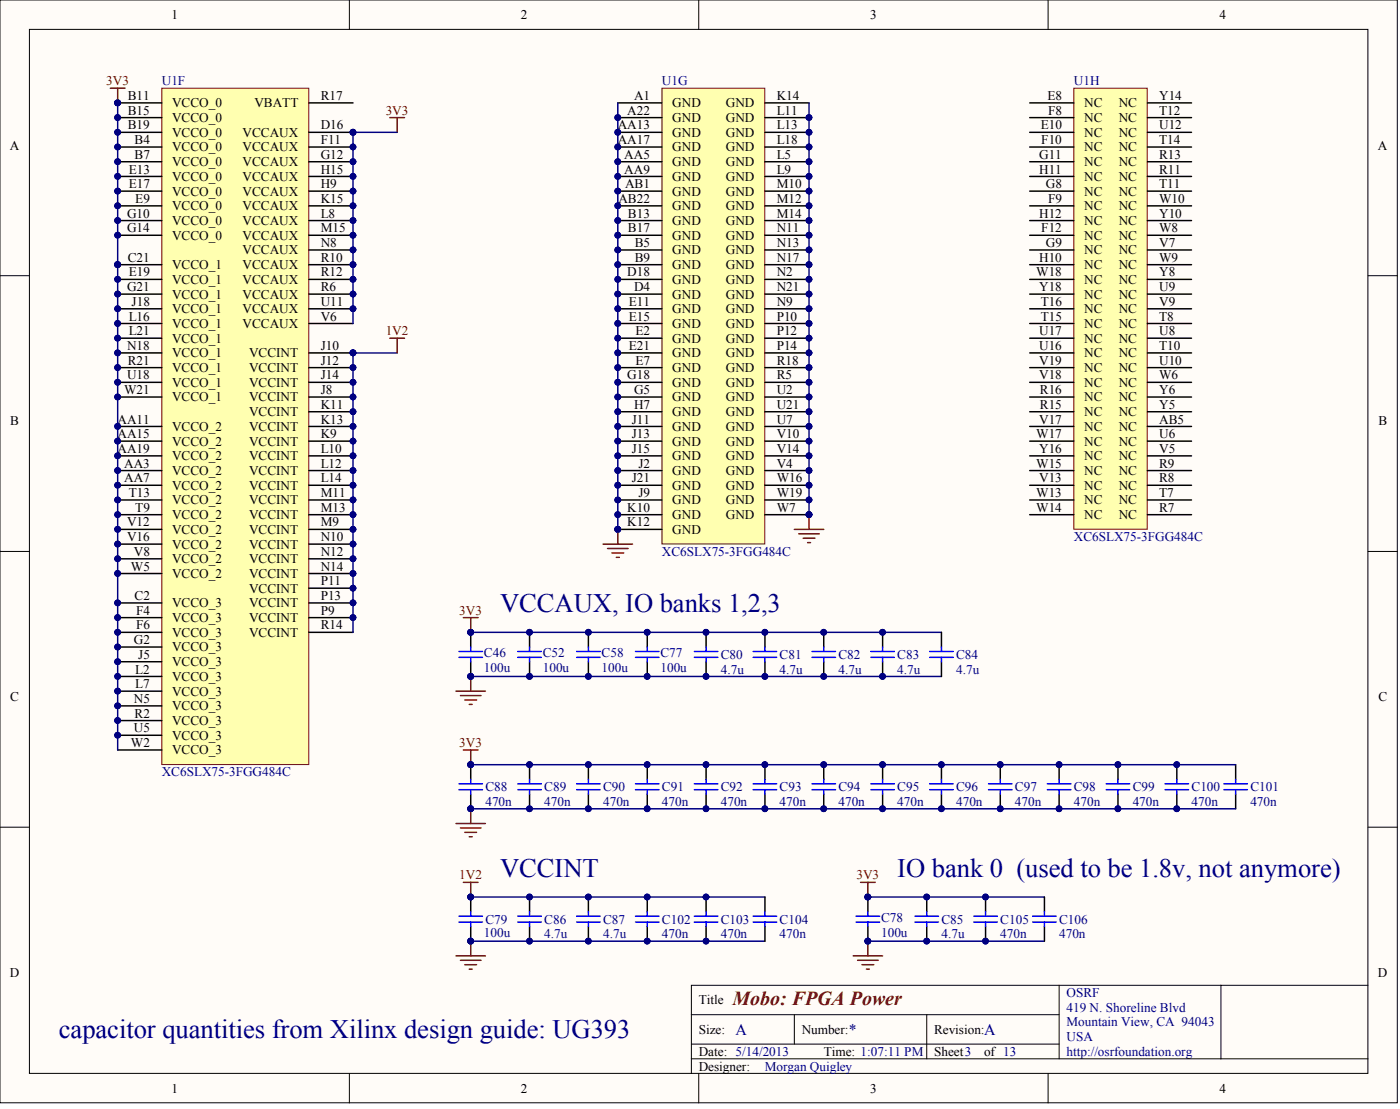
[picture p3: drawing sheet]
<svg xmlns="http://www.w3.org/2000/svg" width="401mm" height="318mm" viewBox="0 0 401 318" stroke-linecap="round" stroke-linejoin="round" font-family="sans-serif">
<g fill="#fffcf8" stroke="#000" stroke-width=".29">
<path d="M0 0h400.7v316.1h-400.7z"/>
<path d="M8.4 8.4h383.9v299.2h-383.9z"/>
</g>
<g fill="none" stroke="#000" stroke-width=".29">
<path d="M100.2 0v8.4M200.4 0v8.4M300.5 0v8.4M0 79h8.4M392.3 79h8.4M0 158.1h8.4M392.3 158.1h8.4M0 237.1h8.4M392.3 237.1h8.4M198.3 290.8h105.4M198.3 299.3h105.4M227.8 290.8v8.5"/>
<path d="M265.7 290.8v12.7M303.7 282.4v21.1M350.1 282.4h-151.8v25.3M392.3 282.4h-42.2v21.1M100.2 307.7v8.4M198.3 303.5h194M200.4 307.7v8.4M300.5 307.7v8.4"/>
</g>
<path d="M46.4 25.3h42.1v193.8h-42.1z" fill="#ffffb0" stroke="#800000" stroke-width=".29"/>
<g fill="none" stroke="#000" stroke-width=".42">
<path d="M33.7 29.5h12.7M33.7 37.9h12.7M33.7 33.7h12.7M88.6 29.5h12.6M88.6 37.9h12.6M33.7 42.1h12.7M33.7 46.4h12.7M33.7 50.6h12.7M33.7 54.8h12.7M33.7 59h12.7M88.6 42.1h12.6M88.6 46.4h12.6"/>
<path d="M88.6 50.6h12.6M88.6 54.8h12.6M88.6 59h12.6M33.7 63.2h12.7M33.7 67.4h12.7M33.7 75.9h12.7M88.6 63.2h12.6M88.6 67.4h12.6M88.6 71.6h12.6M88.6 75.9h12.6M33.7 80.1h12.7M33.7 84.3h12.7"/>
<path d="M33.7 88.5h12.7M33.7 92.7h12.7M33.7 96.9h12.7M88.6 80.1h12.6M88.6 84.3h12.6M88.6 88.5h12.6M88.6 92.7h12.6M33.7 101.2h12.7M33.7 105.4h12.7M33.7 109.6h12.7M33.7 113.8h12.7M88.6 101.2h12.6"/>
<path d="M88.6 105.4h12.6M88.6 109.6h12.6M88.6 113.8h12.6M88.6 118h12.6M33.7 122.2h12.7M33.7 126.4h12.7M33.7 130.7h12.7M33.7 134.9h12.7M33.7 139.1h12.7M88.6 122.2h12.6M88.6 126.4h12.6M88.6 130.7h12.6"/>
<path d="M88.6 134.9h12.6M88.6 139.1h12.6M33.7 143.3h12.7M33.7 147.5h12.7M33.7 151.7h12.7M33.7 155.9h12.7M88.6 143.3h12.6M88.6 147.5h12.6M88.6 151.7h12.6M88.6 155.9h12.6M33.7 160.2h12.7M33.7 164.4h12.7"/>
<path d="M33.7 172.8h12.7M33.7 177h12.7M88.6 160.2h12.6M88.6 164.4h12.6M88.6 168.6h12.6M88.6 172.8h12.6M88.6 177h12.6M33.7 181.2h12.7M33.7 185.5h12.7M33.7 189.7h12.7M33.7 193.9h12.7M33.7 198.1h12.7"/>
<path d="M88.6 181.2h12.6M33.7 202.3h12.7M33.7 206.5h12.7M33.7 210.7h12.7M33.7 215h12.7"/>
</g>
<g fill="#000080" stroke="#000080" stroke-width=".29">
<circle cx="101.2" cy="37.9" r=".82"/>
<circle cx="101.2" cy="42.1" r=".82"/>
<circle cx="101.2" cy="46.3" r=".82"/>
<circle cx="101.2" cy="50.6" r=".82"/>
<circle cx="101.2" cy="54.8" r=".82"/>
<circle cx="101.2" cy="59" r=".82"/>
<circle cx="101.2" cy="63.2" r=".82"/>
<circle cx="101.2" cy="67.4" r=".82"/>
<circle cx="101.2" cy="71.6" r=".82"/>
<circle cx="101.2" cy="75.8" r=".82"/>
<circle cx="101.2" cy="80.1" r=".82"/>
<circle cx="101.2" cy="84.3" r=".82"/>
<circle cx="101.2" cy="88.5" r=".82"/>
<circle cx="101.2" cy="101.1" r=".82"/>
<circle cx="101.2" cy="105.3" r=".82"/>
<circle cx="101.2" cy="109.6" r=".82"/>
<circle cx="101.2" cy="113.8" r=".82"/>
<circle cx="101.2" cy="118" r=".82"/>
<circle cx="101.2" cy="122.2" r=".82"/>
<circle cx="101.2" cy="126.4" r=".82"/>
<circle cx="101.2" cy="130.6" r=".82"/>
<circle cx="101.2" cy="134.9" r=".82"/>
<circle cx="101.2" cy="139.1" r=".82"/>
<circle cx="101.2" cy="143.3" r=".82"/>
<circle cx="101.2" cy="147.5" r=".82"/>
<circle cx="101.2" cy="151.7" r=".82"/>
<circle cx="101.2" cy="155.9" r=".82"/>
<circle cx="101.2" cy="160.1" r=".82"/>
<circle cx="101.2" cy="164.4" r=".82"/>
<circle cx="101.2" cy="168.6" r=".82"/>
<circle cx="101.2" cy="172.8" r=".82"/>
<circle cx="101.2" cy="177" r=".82"/>
<circle cx="33.7" cy="29.5" r=".82"/>
<circle cx="33.7" cy="33.7" r=".82"/>
<circle cx="33.7" cy="37.9" r=".82"/>
<circle cx="33.7" cy="42.1" r=".82"/>
<circle cx="33.7" cy="46.3" r=".82"/>
<circle cx="33.7" cy="50.6" r=".82"/>
<circle cx="33.7" cy="54.8" r=".82"/>
<circle cx="33.7" cy="59" r=".82"/>
<circle cx="33.7" cy="63.2" r=".82"/>
<circle cx="33.7" cy="67.4" r=".82"/>
<circle cx="33.7" cy="75.8" r=".82"/>
<circle cx="33.7" cy="80.1" r=".82"/>
<circle cx="33.7" cy="84.3" r=".82"/>
<circle cx="33.7" cy="88.5" r=".82"/>
<circle cx="33.7" cy="92.7" r=".82"/>
<circle cx="33.7" cy="96.9" r=".82"/>
<circle cx="33.7" cy="101.1" r=".82"/>
<circle cx="33.7" cy="105.3" r=".82"/>
<circle cx="33.7" cy="109.6" r=".82"/>
<circle cx="33.7" cy="113.8" r=".82"/>
<circle cx="33.7" cy="122.2" r=".82"/>
<circle cx="33.7" cy="126.4" r=".82"/>
<circle cx="33.7" cy="130.6" r=".82"/>
<circle cx="33.7" cy="134.9" r=".82"/>
<circle cx="33.7" cy="139.1" r=".82"/>
<circle cx="33.7" cy="143.3" r=".82"/>
<circle cx="33.7" cy="147.5" r=".82"/>
<circle cx="33.7" cy="151.7" r=".82"/>
<circle cx="33.7" cy="155.9" r=".82"/>
<circle cx="33.7" cy="160.1" r=".82"/>
<circle cx="33.7" cy="164.4" r=".82"/>
<circle cx="33.7" cy="172.8" r=".82"/>
<circle cx="33.7" cy="177" r=".82"/>
<circle cx="33.7" cy="181.2" r=".82"/>
<circle cx="33.7" cy="185.4" r=".82"/>
<circle cx="33.7" cy="189.6" r=".82"/>
<circle cx="33.7" cy="193.9" r=".82"/>
<circle cx="33.7" cy="198.1" r=".82"/>
<circle cx="33.7" cy="202.3" r=".82"/>
<circle cx="33.7" cy="206.5" r=".82"/>
<circle cx="33.7" cy="210.7" r=".82"/>
</g>
<path d="M189.8 25.3h29.5v130.6h-29.5z" fill="#ffffb0" stroke="#800000" stroke-width=".29"/>
<g fill="none" stroke="#000" stroke-width=".42">
<path d="M177.2 29.5h12.6M177.2 33.7h12.6M177.2 37.9h12.6M219.3 29.5h12.7M219.3 33.7h12.7M219.3 37.9h12.7M177.2 42.1h12.6M177.2 46.4h12.6M177.2 50.6h12.6M177.2 54.8h12.6M177.2 59h12.6M219.3 42.1h12.7"/>
<path d="M219.3 46.4h12.7M219.3 50.6h12.7M219.3 54.8h12.7M219.3 59h12.7M177.2 63.2h12.6M177.2 67.4h12.6M177.2 71.6h12.6M177.2 75.9h12.6M219.3 63.2h12.7M219.3 67.4h12.7M219.3 71.6h12.7M219.3 75.9h12.7"/>
<path d="M177.2 80.1h12.6M177.2 84.3h12.6M177.2 88.5h12.6M177.2 92.7h12.6M177.2 96.9h12.6M219.3 80.1h12.7M219.3 84.3h12.7M219.3 88.5h12.7M219.3 92.7h12.7M219.3 96.9h12.7M177.2 101.2h12.6M177.2 105.4h12.6"/>
<path d="M177.2 109.6h12.6M177.2 113.8h12.6M177.2 118h12.6M219.3 101.2h12.7M219.3 105.4h12.7M219.3 109.6h12.7M219.3 113.8h12.7M219.3 118h12.7M177.2 122.2h12.6M177.2 126.4h12.6M177.2 130.7h12.6M177.2 134.9h12.6"/>
<path d="M177.2 139.1h12.6M219.3 122.2h12.7M219.3 126.4h12.7M219.3 130.7h12.7M219.3 134.9h12.7M219.3 139.1h12.7M177.2 143.3h12.6M177.2 147.5h12.6M177.2 151.7h12.6M219.3 143.3h12.7M219.3 147.5h12.7"/>
</g>
<g fill="#000080" stroke="#000080" stroke-width=".29">
<circle cx="177.1" cy="33.7" r=".82"/>
<circle cx="177.1" cy="37.9" r=".82"/>
<circle cx="177.1" cy="42.1" r=".82"/>
<circle cx="177.1" cy="46.3" r=".82"/>
<circle cx="177.1" cy="50.6" r=".82"/>
<circle cx="177.1" cy="54.8" r=".82"/>
<circle cx="177.1" cy="59" r=".82"/>
<circle cx="177.1" cy="63.2" r=".82"/>
<circle cx="177.1" cy="67.4" r=".82"/>
<circle cx="177.1" cy="71.6" r=".82"/>
<circle cx="177.1" cy="75.8" r=".82"/>
<circle cx="177.1" cy="80.1" r=".82"/>
<circle cx="177.1" cy="84.3" r=".82"/>
<circle cx="177.1" cy="88.5" r=".82"/>
<circle cx="177.1" cy="92.7" r=".82"/>
<circle cx="177.1" cy="96.9" r=".82"/>
<circle cx="177.1" cy="101.1" r=".82"/>
<circle cx="177.1" cy="105.3" r=".82"/>
<circle cx="177.1" cy="109.6" r=".82"/>
<circle cx="177.1" cy="113.8" r=".82"/>
<circle cx="177.1" cy="118" r=".82"/>
<circle cx="177.1" cy="122.2" r=".82"/>
<circle cx="177.1" cy="126.4" r=".82"/>
<circle cx="177.1" cy="130.6" r=".82"/>
<circle cx="177.1" cy="134.9" r=".82"/>
<circle cx="177.1" cy="139.1" r=".82"/>
<circle cx="177.1" cy="143.3" r=".82"/>
<circle cx="177.1" cy="147.5" r=".82"/>
<circle cx="177.1" cy="151.7" r=".82"/>
<circle cx="232" cy="33.7" r=".82"/>
<circle cx="232" cy="37.9" r=".82"/>
<circle cx="232" cy="42.1" r=".82"/>
<circle cx="232" cy="46.3" r=".82"/>
<circle cx="232" cy="50.6" r=".82"/>
<circle cx="232" cy="54.8" r=".82"/>
<circle cx="232" cy="59" r=".82"/>
<circle cx="232" cy="63.2" r=".82"/>
<circle cx="232" cy="67.4" r=".82"/>
<circle cx="232" cy="71.6" r=".82"/>
<circle cx="232" cy="75.8" r=".82"/>
<circle cx="232" cy="80.1" r=".82"/>
<circle cx="232" cy="84.3" r=".82"/>
<circle cx="232" cy="88.5" r=".82"/>
<circle cx="232" cy="92.7" r=".82"/>
<circle cx="232" cy="96.9" r=".82"/>
<circle cx="232" cy="101.1" r=".82"/>
<circle cx="232" cy="105.3" r=".82"/>
<circle cx="232" cy="109.6" r=".82"/>
<circle cx="232" cy="113.8" r=".82"/>
<circle cx="232" cy="118" r=".82"/>
<circle cx="232" cy="122.2" r=".82"/>
<circle cx="232" cy="126.4" r=".82"/>
<circle cx="232" cy="130.6" r=".82"/>
<circle cx="232" cy="134.9" r=".82"/>
<circle cx="232" cy="139.1" r=".82"/>
<circle cx="232" cy="143.3" r=".82"/>
<circle cx="232" cy="147.5" r=".82"/>
</g>
<path d="M307.9 25.3h21.1v126.4h-21.1z" fill="#ffffb0" stroke="#800000" stroke-width=".29"/>
<g fill="none" stroke="#000" stroke-width=".42">
<path d="M295.3 29.5h12.6M295.3 33.7h12.6M295.3 37.9h12.6M329 29.5h12.7M329 33.7h12.7M329 37.9h12.7M295.3 42.1h12.6M295.3 46.4h12.6M295.3 50.6h12.6M295.3 54.8h12.6M295.3 59h12.6M329 42.1h12.7"/>
<path d="M329 46.4h12.7M329 50.6h12.7M329 54.8h12.7M329 59h12.7M295.3 63.2h12.6M295.3 67.4h12.6M295.3 71.6h12.6M295.3 75.9h12.6M329 63.2h12.7M329 67.4h12.7M329 71.6h12.7M329 75.9h12.7"/>
<path d="M295.3 80.1h12.6M295.3 84.3h12.6M295.3 88.5h12.6M295.3 92.7h12.6M295.3 96.9h12.6M329 80.1h12.7M329 84.3h12.7M329 88.5h12.7M329 92.7h12.7M329 96.9h12.7M295.3 101.2h12.6M295.3 105.4h12.6"/>
<path d="M295.3 109.6h12.6M295.3 113.8h12.6M295.3 118h12.6M329 101.2h12.7M329 105.4h12.7M329 109.6h12.7M329 113.8h12.7M329 118h12.7M295.3 122.2h12.6M295.3 126.4h12.6M295.3 130.7h12.6M295.3 134.9h12.6"/>
<path d="M295.3 139.1h12.6M329 122.2h12.7M329 126.4h12.7M329 130.7h12.7M329 134.9h12.7M329 139.1h12.7M295.3 143.3h12.6M295.3 147.5h12.6M329 143.3h12.7M329 147.5h12.7M135 181.2v4.3M135 189.7v4.2"/>
<path d="M151.9 181.2v4.3M151.9 189.7v4.2M168.7 181.2v4.3M168.7 189.7v4.2M185.6 181.2v4.3M185.6 189.7v4.2M202.5 181.2v4.3M202.5 189.7v4.2M219.3 181.2v4.3M219.3 189.7v4.2M236.2 181.2v4.3M236.2 189.7v4.2"/>
<path d="M253.1 181.2v4.3M253.1 189.7v4.2M270 181.2v4.3M270 189.7v4.2M135 219.2v4.2M151.9 219.2v4.2M168.7 219.2v4.2M185.6 219.2v4.2M202.5 219.2v4.2M219.3 219.2v4.2M236.2 219.2v4.2M253.1 219.2v4.2"/>
<path d="M270 219.2v4.2M286.8 219.2v4.2M303.7 219.2v4.2M320.6 219.2v4.2M337.5 219.2v4.2M354.3 219.2v4.2M135 227.6v4.2M151.9 227.6v4.2M168.7 227.6v4.2M185.6 227.6v4.2M202.5 227.6v4.2M219.3 227.6v4.2"/>
<path d="M236.2 227.6v4.2M253.1 227.6v4.2M270 227.6v4.2M286.8 227.6v4.2M303.7 227.6v4.2M320.6 227.6v4.2M337.5 227.6v4.2M354.3 227.6v4.2M135 257.1v4.2M151.9 257.1v4.2M168.7 257.1v4.2M185.6 257.1v4.2"/>
<path d="M202.5 257.1v4.2M219.3 257.1v4.2M248.9 257.1v4.2M265.7 257.1v4.2M282.6 257.1v4.2M299.5 257.1v4.2M135 265.5v4.3M151.9 265.5v4.3M168.7 265.5v4.3M185.6 265.5v4.3M202.5 265.5v4.3M219.3 265.5v4.3"/>
<path d="M248.9 265.5v4.3M265.7 265.5v4.3M282.6 265.5v4.3M299.5 265.5v4.3"/>
</g>
<g fill="none" stroke="#000080" stroke-width=".42">
<path d="M33.7 29.5v185.5M113.9 37.9h-12.7v54.8M177.2 29.5v122.2M232 29.5v118M113.9 101.2h-12.7v80M135 181.2h135M135 193.9h135M135 219.2h219.3M135 231.8h219.3M135 257.1h84.3M248.9 257.1h50.6M135 269.8h84.3"/>
<path d="M248.9 269.8h50.6"/>
</g>
<g fill="#000080" stroke="#000080" stroke-width=".29">
<circle cx="177.1" cy="151.7" r=".82"/>
<circle cx="232" cy="147.5" r=".82"/>
<circle cx="101.2" cy="101.1" r=".82"/>
<circle cx="33.7" cy="29.5" r=".82"/>
<circle cx="33.7" cy="75.8" r=".82"/>
<circle cx="101.2" cy="37.9" r=".82"/>
<circle cx="135" cy="193.9" r=".82"/>
<circle cx="135" cy="181.2" r=".82"/>
<circle cx="248.9" cy="269.7" r=".82"/>
<circle cx="248.9" cy="257.1" r=".82"/>
<circle cx="135" cy="269.7" r=".82"/>
<circle cx="135" cy="257.1" r=".82"/>
<circle cx="151.8" cy="193.9" r=".82"/>
<circle cx="151.8" cy="181.2" r=".82"/>
<circle cx="168.7" cy="193.9" r=".82"/>
<circle cx="168.7" cy="181.2" r=".82"/>
<circle cx="185.6" cy="193.9" r=".82"/>
<circle cx="185.6" cy="181.2" r=".82"/>
<circle cx="151.8" cy="269.7" r=".82"/>
<circle cx="151.8" cy="257.1" r=".82"/>
<circle cx="168.7" cy="269.7" r=".82"/>
<circle cx="168.7" cy="257.1" r=".82"/>
<circle cx="265.7" cy="269.7" r=".82"/>
<circle cx="265.7" cy="257.1" r=".82"/>
<circle cx="202.5" cy="193.9" r=".82"/>
<circle cx="202.5" cy="181.2" r=".82"/>
<circle cx="219.3" cy="193.9" r=".82"/>
<circle cx="219.3" cy="181.2" r=".82"/>
<circle cx="236.2" cy="193.9" r=".82"/>
<circle cx="236.2" cy="181.2" r=".82"/>
<circle cx="253.1" cy="193.9" r=".82"/>
<circle cx="253.1" cy="181.2" r=".82"/>
<circle cx="185.6" cy="269.7" r=".82"/>
<circle cx="185.6" cy="257.1" r=".82"/>
<circle cx="202.5" cy="269.7" r=".82"/>
<circle cx="202.5" cy="257.1" r=".82"/>
<circle cx="282.6" cy="269.7" r=".82"/>
<circle cx="282.6" cy="257.1" r=".82"/>
<circle cx="135" cy="219.2" r=".82"/>
<circle cx="135" cy="231.8" r=".82"/>
<circle cx="151.8" cy="231.8" r=".82"/>
<circle cx="151.8" cy="219.2" r=".82"/>
<circle cx="168.7" cy="231.8" r=".82"/>
<circle cx="168.7" cy="219.2" r=".82"/>
<circle cx="185.6" cy="231.8" r=".82"/>
<circle cx="185.6" cy="219.2" r=".82"/>
<circle cx="202.5" cy="231.8" r=".82"/>
<circle cx="202.5" cy="219.2" r=".82"/>
<circle cx="219.3" cy="231.8" r=".82"/>
<circle cx="219.3" cy="219.2" r=".82"/>
<circle cx="236.2" cy="231.8" r=".82"/>
<circle cx="236.2" cy="219.2" r=".82"/>
<circle cx="253.1" cy="231.8" r=".82"/>
<circle cx="253.1" cy="219.2" r=".82"/>
<circle cx="269.9" cy="231.8" r=".82"/>
<circle cx="269.9" cy="219.2" r=".82"/>
<circle cx="286.8" cy="231.8" r=".82"/>
<circle cx="286.8" cy="219.2" r=".82"/>
<circle cx="303.7" cy="231.8" r=".82"/>
<circle cx="303.7" cy="219.2" r=".82"/>
<circle cx="320.6" cy="231.8" r=".82"/>
<circle cx="320.6" cy="219.2" r=".82"/>
<circle cx="337.4" cy="231.8" r=".82"/>
<circle cx="337.4" cy="219.2" r=".82"/>
</g>
<g fill="none" stroke="#800000" stroke-width=".42">
<path d="M31.6 25.3h4.3M33.7 25.3v4.2M111.8 33.7h4.2M113.9 33.7v4.2M111.8 96.9h4.2M113.9 96.9v4.3M172.9 155.9h8.5M174.2 157.2h5.9M175.5 158.5h3.4M176.7 159.7h.9M177.2 151.7v4.2M227.8 151.7h8.4"/>
<path d="M229.1 153h5.9M230.3 154.3h3.4M231.6 155.5h.8M232 147.5v4.2M132.9 177h4.2M135 177v4.2M130.8 198.1h8.4M132 199.4h5.9M135 193.9v4.2M132.9 215h4.2M133.3 200.6h3.4M134.6 201.9h.8"/>
<path d="M135 215v4.2M130.8 236h8.4M132 237.3h5.9M133.3 238.6h3.4M134.6 239.8h.8M135 231.8v4.2M132.9 252.9h4.2M135 252.9v4.2M246.8 252.9h4.2M248.9 252.9v4.2M130.8 274h8.4M132 275.2h5.9"/>
<path d="M133.3 276.5h3.4M134.6 277.8h.8M135 269.8v4.2M244.7 274h8.4M245.9 275.2h5.9M247.2 276.5h3.4M248.5 277.8h.8M248.9 269.8v4.2"/>
</g>
<g fill="none" stroke="#00f" stroke-width=".42">
<path d="M131.6 186.7h6.8M131.6 188.4h6.8M135 185.5v1.2M135 188.4v1.3M148.5 186.7h6.7M148.5 188.4h6.7M151.9 185.5v1.2M151.9 188.4v1.3M165.4 186.7h6.7M165.4 188.4h6.7M168.7 185.5v1.2M168.7 188.4v1.3"/>
<path d="M182.2 186.7h6.8M182.2 188.4h6.8M185.6 185.5v1.2M185.6 188.4v1.3M199.1 186.7h6.7M199.1 188.4h6.7M202.5 185.5v1.2M202.5 188.4v1.3M216 186.7h6.7M216 188.4h6.7M219.3 185.5v1.2M219.3 188.4v1.3"/>
<path d="M232.8 186.7h6.8M232.8 188.4h6.8M236.2 185.5v1.2M236.2 188.4v1.3M249.7 186.7h6.8M249.7 188.4h6.8M253.1 185.5v1.2M253.1 188.4v1.3M266.6 186.7h6.7M266.6 188.4h6.7M270 185.5v1.2M270 188.4v1.3"/>
<path d="M131.6 224.7h6.8M131.6 226.3h6.8M135 223.4v1.3M135 226.3v1.3M148.5 224.7h6.7M148.5 226.3h6.7M151.9 223.4v1.3M151.9 226.3v1.3M165.4 224.7h6.7M165.4 226.3h6.7M168.7 223.4v1.3M168.7 226.3v1.3"/>
<path d="M182.2 224.7h6.8M182.2 226.3h6.8M185.6 223.4v1.3M185.6 226.3v1.3M199.1 224.7h6.7M199.1 226.3h6.7M202.5 223.4v1.3M202.5 226.3v1.3M216 224.7h6.7M216 226.3h6.7M219.3 223.4v1.3M219.3 226.3v1.3"/>
<path d="M232.8 224.7h6.8M232.8 226.3h6.8M236.2 223.4v1.3M236.2 226.3v1.3M249.7 224.7h6.8M249.7 226.3h6.8M253.1 223.4v1.3M253.1 226.3v1.3M266.6 224.7h6.7M266.6 226.3h6.7M270 223.4v1.3M270 226.3v1.3"/>
<path d="M283.5 224.7h6.7M283.5 226.3h6.7M286.8 223.4v1.3M286.8 226.3v1.3M300.3 224.7h6.8M300.3 226.3h6.8M303.7 223.4v1.3M303.7 226.3v1.3M317.2 224.7h6.8M317.2 226.3h6.8M320.6 223.4v1.3M320.6 226.3v1.3"/>
<path d="M334.1 224.7h6.7M334.1 226.3h6.7M337.5 223.4v1.3M337.5 226.3v1.3M351 224.7h6.7M351 226.3h6.7M354.3 223.4v1.3M354.3 226.3v1.3M131.6 262.6h6.8M131.6 264.3h6.8M135 261.3v1.3M135 264.3v1.2"/>
<path d="M148.5 262.6h6.7M148.5 264.3h6.7M151.9 261.3v1.3M151.9 264.3v1.2M165.4 262.6h6.7M165.4 264.3h6.7M168.7 261.3v1.3M168.7 264.3v1.2M182.2 262.6h6.8M182.2 264.3h6.8M185.6 261.3v1.3M185.6 264.3v1.2"/>
<path d="M199.1 262.6h6.7M199.1 264.3h6.7M202.5 261.3v1.3M202.5 264.3v1.2M216 262.6h6.7M216 264.3h6.7M219.3 261.3v1.3M219.3 264.3v1.2M245.5 262.6h6.8M245.5 264.3h6.8M248.9 261.3v1.3M248.9 264.3v1.2"/>
<path d="M262.4 262.6h6.7M262.4 264.3h6.7M265.7 261.3v1.3M265.7 264.3v1.2M279.2 262.6h6.8M279.2 264.3h6.8M282.6 261.3v1.3M282.6 264.3v1.2M296.1 262.6h6.8M296.1 264.3h6.8M299.5 261.3v1.3M299.5 264.3v1.2"/>
</g>
<g font-size="7.6" fill="#000080">
<text x="143.4" y="175.4">VCCAUX, IO banks 1,2,3</text>
<text x="143.4" y="251.2">VCCINT</text>
<text x="257.3" y="251.2">IO bank 0 (used to be 1.8v, not anymore)</text>
<text x="16.9" y="297.6">capacitor quantities from Xilinx design guide: UG393</text>
</g>
<text font-size="5.7" fill="#800000" x="210.1" y="287.9">Mobo: FPGA Power</text>
<g font-size="4.6" fill="#000080">
<text x="210.9" y="296.6">A</text>
<text x="243.4" y="296.6">*</text>
<text x="282.2" y="296.6">A</text>
</g>
<g font-size="3.8">
<text x="49.1" y="5.5">1</text>
<text x="149.3" y="5.5">2</text>
<text x="249.5" y="5.5">3</text>
<text x="349.7" y="5.5">4</text>
<text x="36.7" y="28.7">B11</text>
<text x="92" y="28.7">R17</text>
<text x="181.8" y="28.7">A1</text>
<text x="222.7" y="28.7">K14</text>
<text x="300.3" y="28.7">E8</text>
<text x="332.4" y="28.7">Y14</text>
<text x="36.7" y="32.9">B15</text>
<text x="49.4" y="30.8">VCCO_0</text>
<text x="49.4" y="35">VCCO_0</text>
<text x="72.9" y="30.8">VBATT</text>
<text x="179.9" y="32.9">A22</text>
<text x="192.8" y="30.8">GND</text>
<text x="192.8" y="35">GND</text>
<text x="208.1" y="30.8">GND</text>
<text x="208.1" y="35">GND</text>
<text x="222.7" y="32.9">L11</text>
<text x="300.5" y="32.9">F8</text>
<text x="310.9" y="30.8">NC</text>
<text x="310.9" y="35">NC</text>
<text x="320.8" y="30.8">NC</text>
<text x="320.8" y="35">NC</text>
<text x="332.4" y="32.9">T12</text>
<text x="36.7" y="37.1">B19</text>
<text x="38.6" y="41.3">B4</text>
<text x="49.4" y="39.2">VCCO_0</text>
<text x="69.6" y="39.2">VCCAUX</text>
<text x="92" y="37.1">D16</text>
<text x="92" y="41.3">F11</text>
<text x="177.1" y="37.1">AA13</text>
<text x="177.1" y="41.3">AA17</text>
<text x="192.8" y="39.2">GND</text>
<text x="208.1" y="39.2">GND</text>
<text x="222.7" y="37.1">L13</text>
<text x="222.7" y="41.3">L18</text>
<text x="298.4" y="37.1">E10</text>
<text x="298.6" y="41.3">F10</text>
<text x="310.9" y="39.2">NC</text>
<text x="320.8" y="39.2">NC</text>
<text x="332.4" y="37.1">U12</text>
<text x="332.4" y="41.3">T14</text>
<text x="2.8" y="42.9">A</text>
<text x="38.6" y="45.5">B7</text>
<text x="49.4" y="43.4">VCCO_0</text>
<text x="49.4" y="47.6">VCCO_0</text>
<text x="69.6" y="43.4">VCCAUX</text>
<text x="69.6" y="47.6">VCCAUX</text>
<text x="92" y="45.5">G12</text>
<text x="179" y="45.5">AA5</text>
<text x="192.8" y="43.4">GND</text>
<text x="192.8" y="47.6">GND</text>
<text x="208.1" y="43.4">GND</text>
<text x="208.1" y="47.6">GND</text>
<text x="222.7" y="45.5">L5</text>
<text x="298" y="45.5">G11</text>
<text x="310.9" y="43.4">NC</text>
<text x="310.9" y="47.6">NC</text>
<text x="320.8" y="43.4">NC</text>
<text x="320.8" y="47.6">NC</text>
<text x="332.4" y="45.5">R13</text>
<text x="395.1" y="42.9">A</text>
<text x="36.9" y="49.7">E13</text>
<text x="36.9" y="53.9">E17</text>
<text x="49.4" y="51.8">VCCO_0</text>
<text x="69.6" y="51.8">VCCAUX</text>
<text x="92" y="49.7">H15</text>
<text x="92" y="53.9">H9</text>
<text x="179" y="49.7">AA9</text>
<text x="179.2" y="53.9">AB1</text>
<text x="192.8" y="51.8">GND</text>
<text x="208.1" y="51.8">GND</text>
<text x="222.7" y="49.7">L9</text>
<text x="222.7" y="53.9">M10</text>
<text x="298" y="49.7">H11</text>
<text x="299.9" y="53.9">G8</text>
<text x="310.9" y="51.8">NC</text>
<text x="320.8" y="51.8">NC</text>
<text x="332.4" y="49.7">R11</text>
<text x="332.4" y="53.9">T11</text>
<text x="38.8" y="58.2">E9</text>
<text x="49.4" y="56.1">VCCO_0</text>
<text x="69.6" y="56.1">VCCAUX</text>
<text x="92" y="58.2">K15</text>
<text x="177.3" y="58.2">AB22</text>
<text x="192.8" y="56.1">GND</text>
<text x="208.1" y="56.1">GND</text>
<text x="222.7" y="58.2">M12</text>
<text x="300.5" y="58.2">F9</text>
<text x="310.9" y="56.1">NC</text>
<text x="320.8" y="56.1">NC</text>
<text x="332.4" y="58.2">W10</text>
<text x="36.4" y="62.4">G10</text>
<text x="49.4" y="60.3">VCCO_0</text>
<text x="49.4" y="64.5">VCCO_0</text>
<text x="69.6" y="60.3">VCCAUX</text>
<text x="69.6" y="64.5">VCCAUX</text>
<text x="92" y="62.4">L8</text>
<text x="180.1" y="62.4">B13</text>
<text x="192.8" y="60.3">GND</text>
<text x="192.8" y="64.5">GND</text>
<text x="208.1" y="60.3">GND</text>
<text x="208.1" y="64.5">GND</text>
<text x="222.7" y="62.4">M14</text>
<text x="298" y="62.4">H12</text>
<text x="310.9" y="60.3">NC</text>
<text x="310.9" y="64.5">NC</text>
<text x="320.8" y="60.3">NC</text>
<text x="320.8" y="64.5">NC</text>
<text x="332.4" y="62.4">Y10</text>
<text x="36.4" y="66.6">G14</text>
<text x="49.4" y="68.7">VCCO_0</text>
<text x="69.6" y="68.7">VCCAUX</text>
<text x="92" y="66.6">M15</text>
<text x="92" y="70.8">N8</text>
<text x="180.1" y="66.6">B17</text>
<text x="182" y="70.8">B5</text>
<text x="192.8" y="68.7">GND</text>
<text x="208.1" y="68.7">GND</text>
<text x="222.7" y="66.6">N11</text>
<text x="222.7" y="70.8">N13</text>
<text x="298.6" y="66.6">F12</text>
<text x="299.9" y="70.8">G9</text>
<text x="310.9" y="68.7">NC</text>
<text x="320.8" y="68.7">NC</text>
<text x="332.4" y="66.6">W8</text>
<text x="332.4" y="70.8">V7</text>
<text x="36.7" y="75">C21</text>
<text x="49.4" y="77.1">VCCO_1</text>
<text x="69.6" y="72.9">VCCAUX</text>
<text x="69.6" y="77.1">VCCAUX</text>
<text x="92" y="75">R10</text>
<text x="182" y="75">B9</text>
<text x="192.8" y="72.9">GND</text>
<text x="192.8" y="77.1">GND</text>
<text x="208.1" y="72.9">GND</text>
<text x="208.1" y="77.1">GND</text>
<text x="222.7" y="75">N17</text>
<text x="298" y="75">H10</text>
<text x="310.9" y="72.9">NC</text>
<text x="310.9" y="77.1">NC</text>
<text x="320.8" y="72.9">NC</text>
<text x="320.8" y="77.1">NC</text>
<text x="332.4" y="75">W9</text>
<text x="36.4" y="83.4">G21</text>
<text x="36.9" y="79.2">E19</text>
<text x="49.4" y="81.3">VCCO_1</text>
<text x="69.6" y="81.3">VCCAUX</text>
<text x="92" y="79.2">R12</text>
<text x="92" y="83.4">R6</text>
<text x="179.9" y="79.2">D18</text>
<text x="181.8" y="83.4">D4</text>
<text x="192.8" y="81.3">GND</text>
<text x="208.1" y="81.3">GND</text>
<text x="222.7" y="79.2">N2</text>
<text x="222.7" y="83.4">N21</text>
<text x="297.1" y="79.2">W18</text>
<text x="298" y="83.4">Y18</text>
<text x="310.9" y="81.3">NC</text>
<text x="320.8" y="81.3">NC</text>
<text x="332.4" y="79.2">Y8</text>
<text x="332.4" y="83.4">U9</text>
<text x="37.8" y="87.7">J18</text>
<text x="49.4" y="85.6">VCCO_1</text>
<text x="49.4" y="89.8">VCCO_1</text>
<text x="69.6" y="85.6">VCCAUX</text>
<text x="69.6" y="89.8">VCCAUX</text>
<text x="92" y="87.7">U11</text>
<text x="180.3" y="87.7">E11</text>
<text x="192.8" y="85.6">GND</text>
<text x="192.8" y="89.8">GND</text>
<text x="208.1" y="85.6">GND</text>
<text x="208.1" y="89.8">GND</text>
<text x="222.7" y="87.7">N9</text>
<text x="298.4" y="87.7">T16</text>
<text x="310.9" y="85.6">NC</text>
<text x="310.9" y="89.8">NC</text>
<text x="320.8" y="85.6">NC</text>
<text x="320.8" y="89.8">NC</text>
<text x="332.4" y="87.7">V9</text>
<text x="36.9" y="91.9">L16</text>
<text x="49.4" y="94">VCCO_1</text>
<text x="69.6" y="94">VCCAUX</text>
<text x="92" y="91.9">V6</text>
<text x="180.3" y="91.9">E15</text>
<text x="192.8" y="94">GND</text>
<text x="208.1" y="94">GND</text>
<text x="222.7" y="91.9">P10</text>
<text x="298.4" y="91.9">T15</text>
<text x="310.9" y="94">NC</text>
<text x="320.8" y="94">NC</text>
<text x="332.4" y="91.9">T8</text>
<text x="36.4" y="100.3">N18</text>
<text x="36.9" y="96.1">L21</text>
<text x="49.4" y="98.2">VCCO_1</text>
<text x="92" y="100.3">J10</text>
<text x="180.3" y="100.3">E21</text>
<text x="182.2" y="96.1">E2</text>
<text x="192.8" y="98.2">GND</text>
<text x="208.1" y="98.2">GND</text>
<text x="222.7" y="96.1">P12</text>
<text x="222.7" y="100.3">P14</text>
<text x="298" y="96.1">U17</text>
<text x="298" y="100.3">U16</text>
<text x="310.9" y="98.2">NC</text>
<text x="320.8" y="98.2">NC</text>
<text x="332.4" y="96.1">U8</text>
<text x="332.4" y="100.3">T10</text>
<text x="36.7" y="104.5">R21</text>
<text x="49.4" y="102.4">VCCO_1</text>
<text x="49.4" y="106.6">VCCO_1</text>
<text x="71.5" y="102.4">VCCINT</text>
<text x="71.5" y="106.6">VCCINT</text>
<text x="92" y="104.5">J12</text>
<text x="182.2" y="104.5">E7</text>
<text x="192.8" y="102.4">GND</text>
<text x="192.8" y="106.6">GND</text>
<text x="208.1" y="102.4">GND</text>
<text x="208.1" y="106.6">GND</text>
<text x="222.7" y="104.5">R18</text>
<text x="298" y="104.5">V19</text>
<text x="310.9" y="102.4">NC</text>
<text x="310.9" y="106.6">NC</text>
<text x="320.8" y="102.4">NC</text>
<text x="320.8" y="106.6">NC</text>
<text x="332.4" y="104.5">U10</text>
<text x="35.6" y="113">W21</text>
<text x="36.4" y="108.7">U18</text>
<text x="49.4" y="110.8">VCCO_1</text>
<text x="71.5" y="110.8">VCCINT</text>
<text x="92" y="108.7">J14</text>
<text x="92" y="113">J8</text>
<text x="179.9" y="108.7">G18</text>
<text x="181.8" y="113">G5</text>
<text x="192.8" y="110.8">GND</text>
<text x="208.1" y="110.8">GND</text>
<text x="222.7" y="108.7">R5</text>
<text x="222.7" y="113">U2</text>
<text x="298" y="108.7">V18</text>
<text x="298.2" y="113">R16</text>
<text x="310.9" y="110.8">NC</text>
<text x="320.8" y="110.8">NC</text>
<text x="332.4" y="108.7">W6</text>
<text x="332.4" y="113">Y6</text>
<text x="49.4" y="115.1">VCCO_1</text>
<text x="71.5" y="115.1">VCCINT</text>
<text x="71.5" y="119.3">VCCINT</text>
<text x="92" y="117.2">K11</text>
<text x="181.8" y="117.2">H7</text>
<text x="192.8" y="115.1">GND</text>
<text x="192.8" y="119.3">GND</text>
<text x="208.1" y="115.1">GND</text>
<text x="208.1" y="119.3">GND</text>
<text x="222.7" y="117.2">U21</text>
<text x="298.2" y="117.2">R15</text>
<text x="310.9" y="115.1">NC</text>
<text x="310.9" y="119.3">NC</text>
<text x="320.8" y="115.1">NC</text>
<text x="320.8" y="119.3">NC</text>
<text x="332.4" y="117.2">Y5</text>
<text x="3" y="121.9">B</text>
<text x="33.7" y="121.4">AA11</text>
<text x="33.7" y="125.6">AA15</text>
<text x="49.4" y="123.5">VCCO_2</text>
<text x="71.5" y="123.5">VCCINT</text>
<text x="92" y="121.4">K13</text>
<text x="92" y="125.6">K9</text>
<text x="181.2" y="121.4">J11</text>
<text x="181.2" y="125.6">J13</text>
<text x="192.8" y="123.5">GND</text>
<text x="208.1" y="123.5">GND</text>
<text x="222.7" y="121.4">U7</text>
<text x="222.7" y="125.6">V10</text>
<text x="297.1" y="125.6">W17</text>
<text x="298" y="121.4">V17</text>
<text x="310.9" y="123.5">NC</text>
<text x="320.8" y="123.5">NC</text>
<text x="332.4" y="121.4">AB5</text>
<text x="332.4" y="125.6">U6</text>
<text x="395.2" y="121.9">B</text>
<text x="33.7" y="129.8">AA19</text>
<text x="49.4" y="127.7">VCCO_2</text>
<text x="49.4" y="131.9">VCCO_2</text>
<text x="71.5" y="127.7">VCCINT</text>
<text x="71.5" y="131.9">VCCINT</text>
<text x="92" y="129.8">L10</text>
<text x="181.2" y="129.8">J15</text>
<text x="192.8" y="127.7">GND</text>
<text x="192.8" y="131.9">GND</text>
<text x="208.1" y="127.7">GND</text>
<text x="208.1" y="131.9">GND</text>
<text x="222.7" y="129.8">V14</text>
<text x="298" y="129.8">Y16</text>
<text x="310.9" y="127.7">NC</text>
<text x="310.9" y="131.9">NC</text>
<text x="320.8" y="127.7">NC</text>
<text x="320.8" y="131.9">NC</text>
<text x="332.4" y="129.8">V5</text>
<text x="35.6" y="134">AA3</text>
<text x="49.4" y="136.1">VCCO_2</text>
<text x="71.5" y="136.1">VCCINT</text>
<text x="92" y="134">L12</text>
<text x="183.1" y="134">J2</text>
<text x="192.8" y="136.1">GND</text>
<text x="208.1" y="136.1">GND</text>
<text x="222.7" y="134">V4</text>
<text x="297.1" y="134">W15</text>
<text x="310.9" y="136.1">NC</text>
<text x="320.8" y="136.1">NC</text>
<text x="332.4" y="134">R9</text>
<text x="35.6" y="138.2">AA7</text>
<text x="36.9" y="142.5">T13</text>
<text x="49.4" y="140.4">VCCO_2</text>
<text x="71.5" y="140.4">VCCINT</text>
<text x="92" y="138.2">L14</text>
<text x="92" y="142.5">M11</text>
<text x="181.2" y="138.2">J21</text>
<text x="183.1" y="142.5">J9</text>
<text x="192.8" y="140.4">GND</text>
<text x="208.1" y="140.4">GND</text>
<text x="222.7" y="138.2">W16</text>
<text x="222.7" y="142.5">W19</text>
<text x="297.1" y="142.5">W13</text>
<text x="298" y="138.2">V13</text>
<text x="310.9" y="140.4">NC</text>
<text x="320.8" y="140.4">NC</text>
<text x="332.4" y="138.2">R8</text>
<text x="332.4" y="142.5">T7</text>
<text x="38.8" y="146.7">T9</text>
<text x="49.4" y="144.6">VCCO_2</text>
<text x="49.4" y="148.8">VCCO_2</text>
<text x="71.5" y="144.6">VCCINT</text>
<text x="71.5" y="148.8">VCCINT</text>
<text x="92" y="146.7">M13</text>
<text x="179.9" y="146.7">K10</text>
<text x="192.8" y="144.6">GND</text>
<text x="192.8" y="148.8">GND</text>
<text x="208.1" y="144.6">GND</text>
<text x="208.1" y="148.8">GND</text>
<text x="222.7" y="146.7">W7</text>
<text x="297.1" y="146.7">W14</text>
<text x="310.9" y="144.6">NC</text>
<text x="310.9" y="148.8">NC</text>
<text x="320.8" y="144.6">NC</text>
<text x="320.8" y="148.8">NC</text>
<text x="332.4" y="146.7">R7</text>
<text x="36.4" y="150.9">V12</text>
<text x="36.4" y="155.1">V16</text>
<text x="49.4" y="153">VCCO_2</text>
<text x="71.5" y="153">VCCINT</text>
<text x="92" y="150.9">M9</text>
<text x="92" y="155.1">N10</text>
<text x="179.9" y="150.9">K12</text>
<text x="192.8" y="153">GND</text>
<text x="38.4" y="159.3">V8</text>
<text x="49.4" y="157.2">VCCO_2</text>
<text x="49.4" y="161.4">VCCO_2</text>
<text x="71.5" y="157.2">VCCINT</text>
<text x="71.5" y="161.4">VCCINT</text>
<text x="92" y="159.3">N12</text>
<text x="37.5" y="163.5">W5</text>
<text x="49.4" y="165.6">VCCO_2</text>
<text x="71.5" y="165.6">VCCINT</text>
<text x="92" y="163.5">N14</text>
<text x="92" y="167.7">P11</text>
<text x="38.6" y="172">C2</text>
<text x="71.5" y="169.9">VCCINT</text>
<text x="92" y="172">P13</text>
<text x="39" y="176.2">F4</text>
<text x="49.4" y="174.1">VCCO_3</text>
<text x="49.4" y="178.3">VCCO_3</text>
<text x="71.5" y="174.1">VCCINT</text>
<text x="71.5" y="178.3">VCCINT</text>
<text x="92" y="176.2">P9</text>
<text x="38.4" y="184.6">G2</text>
<text x="39" y="180.4">F6</text>
<text x="49.4" y="182.5">VCCO_3</text>
<text x="71.5" y="182.5">VCCINT</text>
<text x="92" y="180.4">R14</text>
<text x="39.7" y="188.8">J5</text>
<text x="49.4" y="186.7">VCCO_3</text>
<text x="49.4" y="190.9">VCCO_3</text>
<text x="38.8" y="193">L2</text>
<text x="38.8" y="197.3">L7</text>
<text x="49.4" y="195.1">VCCO_3</text>
<text x="3" y="201">C</text>
<text x="38.4" y="201.5">N5</text>
<text x="49.4" y="199.4">VCCO_3</text>
<text x="49.4" y="203.6">VCCO_3</text>
<text x="395.2" y="201">C</text>
<text x="38.4" y="209.9">U5</text>
<text x="38.6" y="205.7">R2</text>
<text x="49.4" y="207.8">VCCO_3</text>
<text x="37.5" y="214.1">W2</text>
<text x="49.4" y="212">VCCO_3</text>
<text x="49.4" y="216.2">VCCO_3</text>
<text x="2.8" y="280">D</text>
<text x="395.1" y="280">D</text>
<text x="200.4" y="287.9">Title</text>
<text x="200.4" y="296.3">Size:</text>
<text x="229.9" y="296.3">Number:</text>
<text x="267.9" y="296.3">Revision:</text>
<text x="200.4" y="302.6">Date: 5/14/2013</text>
<text x="236.2" y="302.6">Time: 1:07:11 PM</text>
<text x="267.9" y="302.6">Sheet3</text>
<text x="282.2" y="302.6">of 13</text>
<text x="200.4" y="306.8">Designer:</text>
<text x="49.1" y="313.2">1</text>
<text x="149.3" y="313.2">2</text>
<text x="249.5" y="313.2">3</text>
<text x="349.7" y="313.2">4</text>
</g>
<g font-size="3.8" fill="#800000">
<text x="30.5" y="24.4">3V3</text>
<text x="110.6" y="32.9">3V3</text>
<text x="110.6" y="96.1">1V2</text>
<text x="131.7" y="176.2">3V3</text>
<text x="131.7" y="214.1">3V3</text>
<text x="131.7" y="252">1V2</text>
<text x="245.6" y="252">3V3</text>
</g>
<g font-size="3.8" fill="#000080">
<text x="46.4" y="24.4">U1F</text>
<text x="189.8" y="24.4">U1G</text>
<text x="307.9" y="24.4">U1H</text>
<text x="307.9" y="155.1">XC6SLX75-3FGG484C</text>
<text x="189.8" y="159.3">XC6SLX75-3FGG484C</text>
<text x="138.8" y="188.4">C46</text>
<text x="155.7" y="188.4">C52</text>
<text x="172.5" y="188.4">C58</text>
<text x="189.4" y="188.4">C77</text>
<text x="206.7" y="188.8">C80</text>
<text x="223.6" y="188.8">C81</text>
<text x="240.4" y="188.8">C82</text>
<text x="257.3" y="188.8">C83</text>
<text x="274.2" y="188.8">C84</text>
<text x="138.8" y="192.6">100u</text>
<text x="155.7" y="192.6">100u</text>
<text x="172.5" y="192.6">100u</text>
<text x="189.4" y="192.6">100u</text>
<text x="206.7" y="193">4.7u</text>
<text x="223.6" y="193">4.7u</text>
<text x="240.4" y="193">4.7u</text>
<text x="257.3" y="193">4.7u</text>
<text x="274.2" y="193">4.7u</text>
<text x="46.4" y="222.5">XC6SLX75-3FGG484C</text>
<text x="139.2" y="226.8">C88</text>
<text x="156.1" y="226.8">C89</text>
<text x="172.9" y="226.8">C90</text>
<text x="189.8" y="226.8">C91</text>
<text x="206.7" y="226.8">C92</text>
<text x="223.6" y="226.8">C93</text>
<text x="240.4" y="226.8">C94</text>
<text x="257.3" y="226.8">C95</text>
<text x="274.2" y="226.8">C96</text>
<text x="291.1" y="226.8">C97</text>
<text x="307.9" y="226.8">C98</text>
<text x="324.8" y="226.8">C99</text>
<text x="341.7" y="226.8">C100</text>
<text x="358.5" y="226.8">C101</text>
<text x="139.2" y="231">470n</text>
<text x="156.1" y="231">470n</text>
<text x="172.9" y="231">470n</text>
<text x="189.8" y="231">470n</text>
<text x="206.7" y="231">470n</text>
<text x="223.6" y="231">470n</text>
<text x="240.4" y="231">470n</text>
<text x="257.3" y="231">470n</text>
<text x="274.2" y="231">470n</text>
<text x="291.1" y="231">470n</text>
<text x="307.9" y="231">470n</text>
<text x="324.8" y="231">470n</text>
<text x="341.7" y="231">470n</text>
<text x="358.5" y="231">470n</text>
<text x="138.8" y="268.5">100u</text>
<text x="139.2" y="264.7">C79</text>
<text x="156.1" y="268.9">4.7u</text>
<text x="156.1" y="264.7">C86</text>
<text x="172.9" y="268.9">4.7u</text>
<text x="172.9" y="264.7">C87</text>
<text x="189.8" y="268.9">470n</text>
<text x="189.8" y="264.7">C102</text>
<text x="206.7" y="268.9">470n</text>
<text x="206.7" y="264.7">C103</text>
<text x="223.6" y="268.9">470n</text>
<text x="223.6" y="264.7">C104</text>
<text x="252.7" y="268.5">100u</text>
<text x="252.7" y="264.3">C78</text>
<text x="270" y="268.9">4.7u</text>
<text x="270" y="264.7">C85</text>
<text x="286.8" y="268.9">470n</text>
<text x="286.8" y="264.7">C105</text>
<text x="303.7" y="268.9">470n</text>
<text x="303.7" y="264.7">C106</text>
<text x="305.8" y="285.8">OSRF</text>
<text x="305.8" y="290">419 N. Shoreline Blvd</text>
<text x="305.8" y="294.2">Mountain View, CA 94043</text>
<text x="305.8" y="298.4">USA</text>
<text x="305.8" y="302.6">http://osrfoundation.org</text>
<text x="219.3" y="306.8">Morgan Quigley</text>
</g>
</svg>
